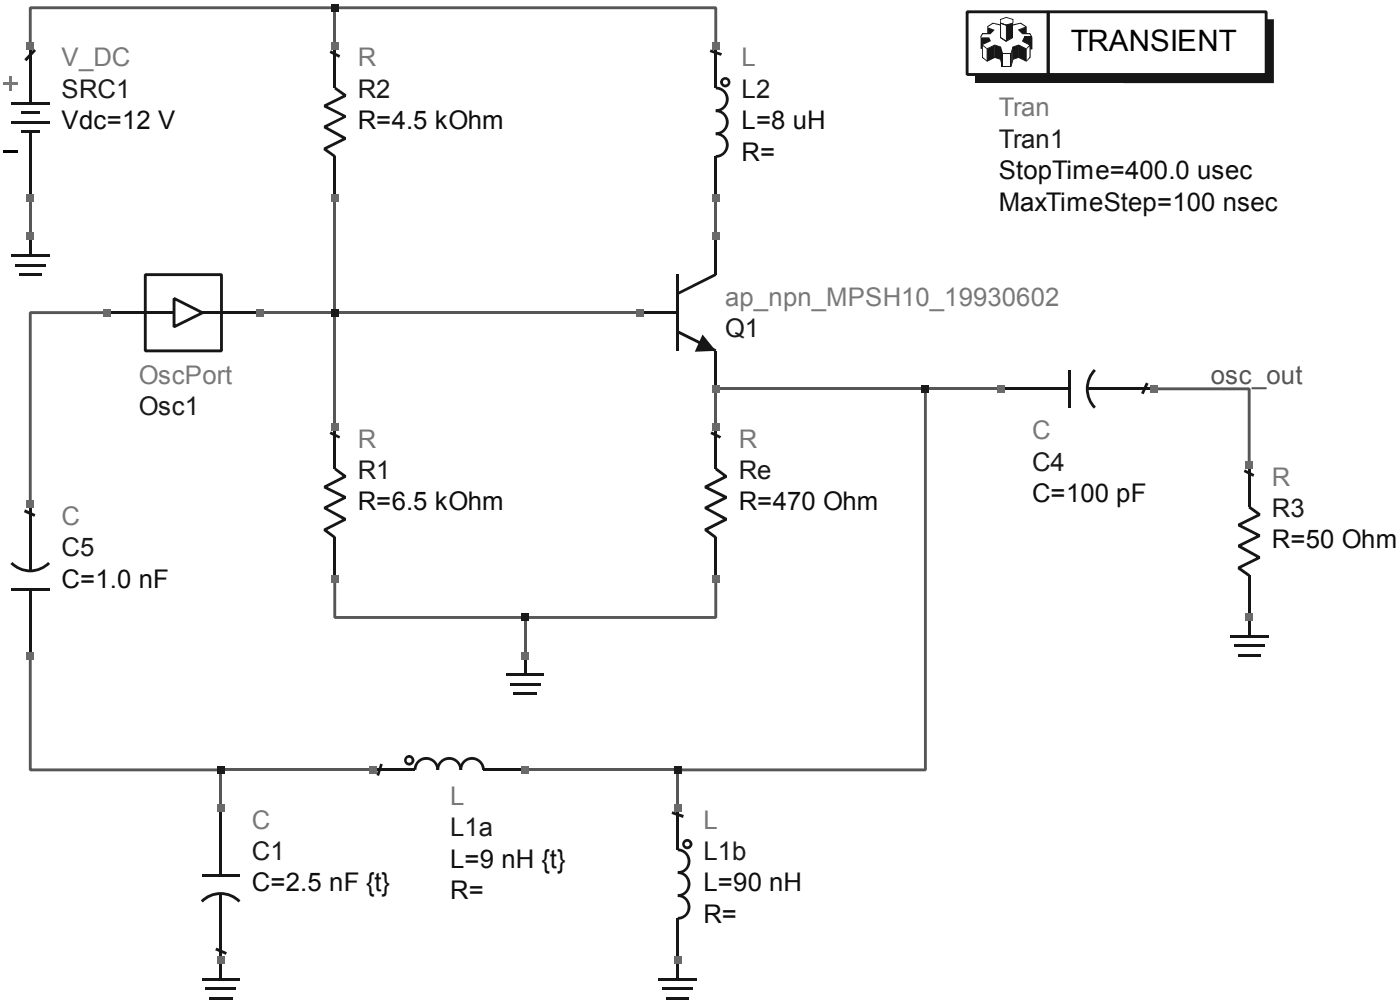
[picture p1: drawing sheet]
<svg xmlns="http://www.w3.org/2000/svg" width="206mm" height="148mm" viewBox="0 0 206 148" stroke-linecap="round" stroke-linejoin="round" font-family="sans-serif">
<g fill="#565656">
<path d="M4.2 1.1l.3-.2h44.8v.5h-44.8v-.3h.2v5.7h-.5z"/>
<path d="M77.4 90.7h28v.2h-.2v-5.6h.4v5.6l-.2 .2h-28z"/>
<path d="M49.3 .9h56.1l.2 .2v5.7h-.4v-5.7h.2v.3h-56.1z"/>
<path d="M169.9 57h14l.2 .2v11.3h-.4v-11.3h.2v.2h-14z"/>
<path d="M4.2 96.6h.5v16.7h-.2v-.2h28v.4h-28l-.3-.2z"/>
<path d="M4.2 46l.3-.2h11.3v.4h-11.3v-.2h.2v28.2h-.5z"/>
<path d="M136 57.2h.5v56.1l-.3 .2h-36.4v-.4h36.4v.2h-.2z"/>
<path d="M49.1 85.3h.4v5.6h-.2v-.2h28.1v.4h-28.1l-.2-.2z"/>
</g>
<path d="M49.3 1.1v5.7M4.5 29.2v5.6M49.3 29.2v33.7M105.4 29.2v5.6M38.2 46h56M147.5 57.2h-42.1v5.7M77.4 90.9v5.6M54.9 113.3h-22.4v5.6M77.4 113.3h22.4v5.6" fill="none" stroke="#565656" stroke-width=".42"/>
<path d="M184 74.5l1.6 1.1-.1 .3-3.1 1.6-.1-.2 .1-.2 3.1 1.6v.3l-3.1 1.6-.1-.2 .2-.2 3 1.7v.4l-3.1 1.5-.1-.2 .2-.2 1.5 1.1-.2 .4-1.6-1.1 .1-.4 3-1.5 .1 .1-.1 .3-3-1.7v-.4l3-1.5 .1 .1-.1 .2-3-1.5v-.4l3-1.5 .1 .1-.1 .2-1.5-1.1z" fill="#161616"/>
<path d="M183.9 68.5v5.6M183.9 85.3v5.6" fill="none" stroke="#161616" stroke-width=".42"/>
<g fill="#161616">
<path d="M183.7 84.7h.4v.6h-.4z"/>
<path d="M183.7 74.1h.4v.5h-.4z"/>
<path d="M183.3 69.1l1.4 .7-.2 .4-1.4-.7z"/>
<path d="M105.5 68.8l1.5 1.2v.3l-3.1 1.6v-.2v-.2l3.1 1.5v.4l-3.1 1.6v-.2v-.2l3.1 1.6v.4l-3.1 1.6v-.2l.1-.2 1.5 1.2-.2 .3-1.6-1.2v-.3l3.1-1.6 .1 .3-.1 .1-3.1-1.7v-.3l3.1-1.6 .1 .2-.1 .2-3.1-1.5v-.4l3.1-1.6 .1 .2-.1 .2-1.5-1.1z"/>
</g>
<path d="M105.4 62.9v5.6M105.4 79.7v5.6" fill="none" stroke="#161616" stroke-width=".42"/>
<g fill="#161616">
<path d="M105.2 79.1h.4v.6h-.4z"/>
<path d="M105.2 68.5h.4v.5h-.4z"/>
<path d="M104.8 63.5l1.4 .7-.2 .4-1.4-.7z"/>
<path d="M49.4 12.8l1.6 1.1-.1 .4-3.1 1.5v-.2v-.2l3.1 1.6v.3l-3.1 1.6v-.2v-.2l3.1 1.7v.4l-3.1 1.5v-.2l.1-.1 1.5 1.1-.2 .3-1.6-1.1 .1-.4 3.1-1.5 .1 .2-.2 .2-3-1.7v-.4l3.1-1.5 .1 .1-.1 .2-3.1-1.5v-.4l3.1-1.5 .1 .2-.2 .1-1.5-1.1z"/>
</g>
<path d="M49.3 6.8v5.6M49.3 23.6v5.6" fill="none" stroke="#161616" stroke-width=".42"/>
<g fill="#161616">
<path d="M49.1 23h.4v.6h-.4z"/>
<path d="M49.1 12.4h.4v.6h-.4z"/>
<path d="M48.7 7.4l1.4 .7-.2 .4-1.4-.7z"/>
<path d="M49.4 68.8l1.6 1.2-.1 .3-3.1 1.6v-.2v-.2l3.1 1.5v.4l-3.1 1.6v-.2v-.2l3.1 1.6v.4l-3.1 1.6v-.2l.1-.2 1.5 1.2-.2 .3-1.6-1.2 .1-.3 3.1-1.6 .1 .3-.2 .1-3-1.7v-.3l3.1-1.6 .1 .2-.1 .2-3.1-1.5v-.4l3.1-1.6 .1 .2-.2 .2-1.5-1.1z"/>
</g>
<path d="M49.3 62.9v5.6M49.3 79.7v5.6" fill="none" stroke="#161616" stroke-width=".42"/>
<g fill="#161616">
<path d="M49.1 79.1h.4v.6h-.4z"/>
<path d="M49.1 68.5h.4v.5h-.4z"/>
<path d="M48.7 63.5l1.4 .7-.2 .4-1.4-.7z"/>
</g>
<path d="M97 144.1h5.6M97.5 145.5h4.5M98.1 147h3.3M99.8 141.4v2.7" fill="none" stroke="#161616" stroke-width=".42"/>
<g fill="#161616">
<path d="M105.4 19.5a1.88 1.88 0 0 1 1.9 1.9 1.88 1.88 0 0 1-1.9 1.8v-.4a1.46 1.46 0 0 0 1.5-1.4 1.46 1.46 0 0 0-1.5-1.5z"/>
<path d="M105.4 16.1a1.91 1.91 0 0 1 1.9 1.9 1.91 1.91 0 0 1-1.9 1.9v-.4a1.48 1.48 0 0 0 1.5-1.5 1.48 1.48 0 0 0-1.5-1.5z"/>
<path d="M105.4 12.7a1.88 1.88 0 0 1 1.9 1.9 1.88 1.88 0 0 1-1.9 1.9v-.4a1.46 1.46 0 0 0 1.5-1.5 1.46 1.46 0 0 0-1.5-1.4z"/>
<path d="M105.2 23h.4v.6h-.4z"/>
<path d="M105.2 12.4h.4v.6h-.4z"/>
<path d="M106 12.1a.76 .76 0 0 0 1.5 0 .76 .76 0 0 0-1.5 0zM106.4 12.1a.36 .36 0 0 1 .7 0 .36 .36 0 0 1-.7 0z"/>
</g>
<path d="M105.4 6.8v5.6M105.4 23.6v5.6" fill="none" stroke="#161616" stroke-width=".42"/>
<g fill="#161616">
<path d="M104.6 7.3l1.7 .5-.2 .4-1.6-.5z"/>
<path d="M99.9 48.6l5.6 2.8-.2 .4-5.6-2.8z"/>
<path d="M99.7 43.1l5.6-2.9 .2 .4-5.6 2.8z"/>
</g>
<path d="M105.4 34.8v5.6M94.2 46h5.6M99.8 40.4v11.2M105.4 51.6v5.6" fill="none" stroke="#161616" stroke-width=".42"/>
<g fill="#161616">
<path d="M103.4 49.2l2 2.4-3.1 .2z"/>
<path d="M161 54.3l.3 .3a3.8 3.8 0 0 0 0 5.3l-.3 .3a4.2 4.2 0 0 1 0-5.9z"/>
</g>
<path d="M147.5 57.2h9.7M157.4 54.4v5.6M160.1 57.2h9.8" fill="none" stroke="#161616" stroke-width=".42"/>
<path d="M168.7 56.3l.4 .2-.7 1.5-.4-.1z" fill="#161616"/>
<path d="M29.7 144.1h5.6M30.2 145.5h4.5M30.8 147h3.4M32.5 141.4v2.7" fill="none" stroke="#161616" stroke-width=".42"/>
<path d="M1.8 82.7a3.7 3.7 0 0 0 5.3 0l.3 .3a4.1 4.1 0 0 1-5.9 0z" fill="#161616"/>
<path d="M4.5 74.2v9.8M1.6 86.7h5.6M4.5 86.8v9.8" fill="none" stroke="#161616" stroke-width=".42"/>
<g fill="#161616">
<path d="M3.7 75l1.5 .7-.2 .4-1.5-.7z"/>
<path d="M68.2 112a1.88 1.88 0 0 1 2-.4 1.88 1.88 0 0 1 1.2 1.7h-.4a1.46 1.46 0 0 0-1.5-1.5 1.46 1.46 0 0 0-1.5 1.5h-.4l.1-.5z"/>
<path d="M64.8 112a1.89 1.89 0 0 1 2.1-.4 1.89 1.89 0 0 1 1.1 1.7h-.4a1.48 1.48 0 0 0-1.5-1.5 1.48 1.48 0 0 0-1.4 1.5h-.5l.1-.5z"/>
<path d="M61.4 112a1.88 1.88 0 0 1 2.1-.4 1.88 1.88 0 0 1 1.2 1.7h-.5a1.46 1.46 0 0 0-1.4-1.5 1.46 1.46 0 0 0-1.5 1.5h-.4l.1-.5z"/>
<path d="M71.2 113.1h.5v.4h-.5z"/>
<path d="M60.5 113.1h.6v.4h-.6z"/>
<path d="M59.5 111.9a.77 .77 0 0 0 1.5 0 .77 .77 0 0 0-1.5 0zM59.9 111.9a.37 .37 0 0 1 .7 0 .37 .37 0 0 1-.7 0z"/>
</g>
<path d="M54.9 113.3h5.6M71.7 113.3h5.7" fill="none" stroke="#161616" stroke-width=".42"/>
<path d="M56 112.4l.4 .1-.6 1.7-.4-.1z" fill="#161616"/>
<path d="M2.2 39h4.5M4.5 34.8v2.8M2.8 40.4h3.3M74.6 99.3h5.5M77.4 96.5v2.8M181.1 93.7h5.6M181.7 95.1h4.5M182.2 96.5h3.4M183.9 90.9v2.8M75.1 100.7h4.5M75.7 102.1h3.3" fill="none" stroke="#161616" stroke-width=".42"/>
<path d="M1.6 37.6h5.6" fill="none" stroke="#161616" stroke-width=".38"/>
<g fill="#161616">
<path d="M99.8 131.6a1.88 1.88 0 0 1 1.9 1.9 1.88 1.88 0 0 1-1.9 1.9v-.4a1.46 1.46 0 0 0 1.4-1.5 1.46 1.46 0 0 0-1.4-1.5z"/>
<path d="M99.8 128.2a1.91 1.91 0 0 1 1.9 1.9 1.91 1.91 0 0 1-1.9 1.9v-.4a1.48 1.48 0 0 0 1.4-1.5 1.48 1.48 0 0 0-1.4-1.4z"/>
<path d="M99.8 124.9a1.88 1.88 0 0 1 1.9 1.9 1.88 1.88 0 0 1-1.9 1.9v-.5a1.46 1.46 0 0 0 1.4-1.4 1.46 1.46 0 0 0-1.4-1.5z"/>
<path d="M99.6 135.2h.4v.6h-.4z"/>
<path d="M99.6 124.5h.4v.6h-.4z"/>
<path d="M100.4 124.3a.76 .76 0 0 0 1.5 0 .76 .76 0 0 0-1.5 0zM100.8 124.2a.35 .35 0 0 1 .7 0 .35 .35 0 0 1-.7 0z"/>
</g>
<path d="M99.8 118.9v5.6M99.8 135.8v5.6" fill="none" stroke="#161616" stroke-width=".42"/>
<g fill="#161616">
<path d="M99 119.4l1.7 .6-.1 .4-1.7-.6z"/>
<path d="M29.6 132.5a4.1 4.1 0 0 1 5.8 0l-.3 .3a3.7 3.7 0 0 0-5.2 0z"/>
</g>
<path d="M32.5 118.9v9.8M29.7 128.9h5.6M32.5 131.5v9.9" fill="none" stroke="#161616" stroke-width=".42"/>
<g fill="#161616">
<path d="M31.9 139.5l1.5 .7-.2 .3-1.5-.6z"/>
<path d="M25.6 43.9l-.1 .2 4.2 2.1 .1-.2-.1-.2-4.2 2.1 .1 .2h.2v-4.2zM25.4 43.9v4.2l.3 .2 4.2-2.1v-.4l-4.2-2.1z"/>
<path d="M21.4 40.4v.2h11.2v-.2h-.2v11.2h.2v-.2h-11.2v.2h.2v-11.2zM21.4 40.2l-.2 .2v11.2l.2 .3h11.2l.2-.3v-11.2l-.2-.2z"/>
</g>
<path d="M15.8 46h9.8M29.8 46h8.4" fill="none" stroke="#161616" stroke-width=".42"/>
<path d="M.5 22.3h2.1" fill="none" stroke="#000" stroke-width=".38"/>
<path d="M4.2 19.4h.5v1.4h-.5z" fill="#161616"/>
<path d="M1.6 18h5.6M1.6 15.2h5.6M3.1 19.4h2.8M3.1 16.6h2.8M4.5 6.8v8.4M4.5 20.8v8.4" fill="none" stroke="#161616" stroke-width=".42"/>
<path d="M5 7.2l.3 .3-1.4 1.5-.3-.3z" fill="#161616"/>
<path d="M.5 12.4h2.1M1.6 11.3v2.1" fill="none" stroke="#757575" stroke-width=".42"/>
<g fill="#161616">
<path d="M147.2 3.4h.2v2.1h-.1l.8 .6 1-.6 .1 .1-1 .5-1-.5z"/>
<path d="M145.3 3.9l.8-.6 1.2 .3v.2l-1.2-.3 .1-.1v.1l-.8 .5z"/>
<path d="M144.6 4.9h1.3v.1h-1.3h.1l-.3 .5h-.1z"/>
<path d="M147.2 8.8l.2-.1 .3 1.1-.2 .1z"/>
<path d="M147.2 6.9h.2l.3 1h-.2z"/>
<path d="M146.5 6.6l.9 .3v1.8l-.1 .1-.9-.3 .1-.1 .8 .3h-.1l.1-1.8v.1l-.9-.3z"/>
<path d="M144.6 6.6h.1l.7 .6h-.1l-.7-.5 .1-.1v1.9h-.1l.1-.1 .7 .6-.1 .1-.7-.6z"/>
<path d="M149.1 3.6l1.2-.3 .8 .6v.1l-.9-.5 .1-.1v.1l-1.1 .3z"/>
<path d="M150 4.3l1.1-.4v.1v1h-.1v-1h.1l-1.1 .4v-.1l.6 .6-.1 .1-.6-.6z"/>
<path d="M150.5 4.9h1.1l.4 .6h-.1l-.3-.5h-1.1z"/>
<path d="M151.9 5.5h.1v1.7l-.4 .1v-.2h.3v.1z"/>
<path d="M150.8 5.5h.1l-.3 .6h-.1z"/>
<path d="M149.1 8.7l.1 .1-.3 1.1-.1-.1z"/>
<path d="M149.1 6.9h.1l-.3 1h-.1z"/>
<path d="M149.1 6.9l.9-.3v.1l-.8 .3-.1-.1h.1v1.8h-.1l.9-.3v.1l-.8 .3-.1-.1z"/>
<path d="M150.5 6l1.2 .6-.1 .1-1.1-.6z"/>
<path d="M151.6 6.6h.1v1.9l-.6 .6v-.1l.5-.6v.1v-1.9l.1 .1-.6 .5z"/>
<path d="M147.6 9.8h.5v.1h-.5z"/>
<path d="M147.5 7.9h.2v2h-.2z"/>
<path d="M147.6 7.8h.5v.2h-.5z"/>
<path d="M154.3 1.7v.2h32.1v-.2h-.2v9.3h.2v-.2h-32.1v.2h.2v-9.3zM154.1 1.7v9.3l.2 .2h32.1l.2-.2v-9.3l-.2-.2h-32.1z"/>
<path d="M142.4 1.7v.2h11.9v-.2h-.2v9.3h.2v-.2h-11.9v.2h.2v-9.3zM142.2 1.7v9.3l.2 .2h11.9l.2-.2v-9.3l-.2-.2h-11.9z"/>
<path d="M145.3 7.1v1.9l.1 .1 1.1-.6v-1.9h-.1zM145.3 7.2l1.2-.5-.1-.1v1.9v-.1l-1.1 .5 .1 .1v-1.8z"/>
<path d="M147.3 2.8v.1l.8-.3 1 .3v-.1v.6l-1 .2v.1l-.8-.3h.1v-.6zM147.2 2.8l.1 .7 .8 .3 1.1-.4v-.6l-1-.3z"/>
<path d="M149.9 6.7l1.2 .5h-.1v1.8h.1l-1.1-.6v.1v-1.9zM149.9 6.6v1.9l1.2 .6v-.1v-1.8l-1.1-.6z"/>
</g>
<path d="M149.1 3.4v2.1" fill="none" stroke="#161616" stroke-width=".15"/>
<g fill="#161616">
<path d="M150.8 5.4h1.1v.2h-1.1z"/>
<path d="M148.1 9.8h.8v.1h-.8z"/>
<path d="M148.8 7.9h.1v2h-.1z"/>
<path d="M148.1 7.8h.8v.2h-.8z"/>
<path d="M165.4 11h21v-8.2h1.1v9.4h-22.1z"/>
<path d="M148.1 3.7l1-.3v2.1l-1 .6z"/>
<path d="M147.3 3.3l.9 .3-.1 .2-.8-.3z"/>
<path d="M147.3 3.4v.1l.8 .3v-.1v2.4l-.8-.6h.1v-2.1zM147.2 3.4v2.2l.9 .5h.1v-2.4z"/>
</g>
<path d="M143.5 11h21.9v1.2h-21.9z" fill-rule="evenodd" fill="#161616"/>
<path d="M149 6.9v3" fill="none" stroke="#161616" stroke-width=".25"/>
<g fill="#161616">
<path d="M145.3 7.2l1.1-.6v1.9l-1.1 .5z"/>
<path d="M149.1 6.9l.9-.3v1.9l-.9 .2z"/>
<path d="M150 6.6l1.1 .6v1.8l-1.1-.5z"/>
<path d="M150.8 5.5h1.1v1.7h-.3v-.6l-1.1-.5z"/>
<path d="M150 4.4l1.1-.4v1h-.6z"/>
<path d="M146.4 6.6l.9 .3 .3 1v2l-.3-1.2-.9-.2z"/>
<path d="M145.3 4l1.1 .4-.5 .6h-.6z"/>
<path d="M144.4 5.5h1.2l.3 .6-1.3 .5v.6h-.2z"/>
</g>
<g fill="#6a6a6a">
<path d="M3.9 96.1h1.1v1.1h-1.1z" fill-rule="evenodd"/>
<path d="M3.9 73.7h1.1v1.1h-1.1z" fill-rule="evenodd"/>
<path d="M3.9 34.2h1.1v1.1h-1.1z" fill-rule="evenodd"/>
<path d="M3.9 28.7h1.1v1.1h-1.1z" fill-rule="evenodd"/>
<path d="M3.9 6.2h1.1v1.1h-1.1z" fill-rule="evenodd"/>
<path d="M15.3 45.5h1.1v1.1h-1.1z" fill-rule="evenodd"/>
<path d="M31.9 140.8h1.1v1.1h-1.1z" fill-rule="evenodd"/>
<path d="M31.9 118.4h1.1v1.1h-1.1z" fill-rule="evenodd"/>
</g>
<path d="M31.9 112.8h1.1v1.1h-1.1z" fill-rule="evenodd" fill="#1b1b1b"/>
<g fill="#6a6a6a">
<path d="M37.7 45.5h1.1v1.1h-1.1z" fill-rule="evenodd"/>
<path d="M48.7 84.7h1.2v1.2h-1.2z" fill-rule="evenodd"/>
<path d="M48.7 62.3h1.2v1.1h-1.2z" fill-rule="evenodd"/>
</g>
<path d="M48.7 45.5h1.2v1.1h-1.2z" fill-rule="evenodd" fill="#1b1b1b"/>
<g fill="#6a6a6a">
<path d="M48.7 28.7h1.2v1.1h-1.2z" fill-rule="evenodd"/>
<path d="M48.7 6.2h1.2v1.1h-1.2z" fill-rule="evenodd"/>
</g>
<path d="M48.7 .6h1.2v1.1h-1.2z" fill-rule="evenodd" fill="#1b1b1b"/>
<g fill="#6a6a6a">
<path d="M54.4 112.8h1.1v1.1h-1.1z" fill-rule="evenodd"/>
<path d="M76.8 112.8h1.1v1.1h-1.1z" fill-rule="evenodd"/>
<path d="M76.8 95.9h1.1v1.2h-1.1z" fill-rule="evenodd"/>
</g>
<path d="M76.8 90.3h1.1v1.1h-1.1z" fill-rule="evenodd" fill="#1b1b1b"/>
<g fill="#6a6a6a">
<path d="M93.6 45.5h1.1v1.1h-1.1z" fill-rule="evenodd"/>
<path d="M99.2 140.8h1.1v1.1h-1.1z" fill-rule="evenodd"/>
<path d="M99.2 118.4h1.1v1.1h-1.1z" fill-rule="evenodd"/>
</g>
<path d="M99.2 112.8h1.1v1.1h-1.1z" fill-rule="evenodd" fill="#1b1b1b"/>
<g fill="#6a6a6a">
<path d="M104.8 84.7h1.1v1.2h-1.1z" fill-rule="evenodd"/>
<path d="M104.8 62.3h1.1v1.1h-1.1z" fill-rule="evenodd"/>
<path d="M104.8 56.7h1.1v1.1h-1.1z" fill-rule="evenodd"/>
<path d="M104.8 34.2h1.1v1.1h-1.1z" fill-rule="evenodd"/>
<path d="M104.8 28.7h1.1v1.1h-1.1z" fill-rule="evenodd"/>
<path d="M104.8 6.2h1.1v1.1h-1.1z" fill-rule="evenodd"/>
</g>
<path d="M135.6 56.7h1.2v1.1h-1.2z" fill-rule="evenodd" fill="#1b1b1b"/>
<g fill="#6a6a6a">
<path d="M146.9 56.7h1.1v1.1h-1.1z" fill-rule="evenodd"/>
<path d="M169.3 56.7h1.1v1.1h-1.1z" fill-rule="evenodd"/>
<path d="M183.3 90.3h1.2v1.1h-1.2z" fill-rule="evenodd"/>
<path d="M183.3 67.9h1.2v1.1h-1.2z" fill-rule="evenodd"/>
</g>
<text font-size="4.3" x="157.7" y="7.6">TRANSIENT</text>
<g font-size="3.8" fill="#797979">
<text x="9.1" y="9.8">V_DC</text>
<text x="52.7" y="9.8">R</text>
<text x="109.2" y="9.8">L</text>
<text x="147" y="17.1">Tran</text>
<text x="106.8" y="45">ap_npn_MPSH10_19930602</text>
<text x="20.4" y="56.5">OscPort</text>
<text x="52.7" y="65.9">R</text>
<text x="108.8" y="65.9">R</text>
<text x="151.9" y="64.6">C</text>
<text x="187.2" y="71.5">R</text>
<text x="9.1" y="77.2">C</text>
<text x="66.3" y="118.4">L</text>
<text x="37.1" y="122">C</text>
<text x="103.6" y="122">L</text>
</g>
<g font-size="3.8" fill="#1b1b1b">
<text x="9.1" y="14.4">SRC1</text>
<text x="52.7" y="14.4">R2</text>
<text x="109.2" y="14.4">L2</text>
<text x="147" y="21.7">Tran1</text>
<text x="106.8" y="49.6">Q1</text>
<text x="20.4" y="61.1">Osc1</text>
<text x="52.7" y="70.5">R1</text>
<text x="108.8" y="70.5">Re</text>
<text x="151.9" y="69.3">C4</text>
<text x="187.3" y="76.1">R3</text>
<text x="9.1" y="81.9">C5</text>
<text x="66.3" y="123.1">L1a</text>
<text x="37.1" y="126.6">C1</text>
<text x="103.6" y="126.6">L1b</text>
</g>
<g font-size="3.8" fill="#0e0e0e">
<text x="9.1" y="19.1">Vdc=12 V</text>
<text x="52.7" y="19.1">R=4.5 kOhm</text>
<text x="109.2" y="23.7">R=</text>
<text x="109.2" y="19.1">L=8 uH</text>
<text x="147" y="26.3">StopTime=400.0 usec</text>
<text x="147" y="31">MaxTimeStep=100 nsec</text>
<text x="52.7" y="75.1">R=6.5 kOhm</text>
<text x="108.8" y="75.1">R=470 Ohm</text>
<text x="151.9" y="73.9">C=100 pF</text>
<text x="187.3" y="80.7">R=50 Ohm</text>
<text x="9.1" y="86.5">C=1.0 nF</text>
<text x="37.1" y="131.2">C=2.5 nF {t}</text>
<text x="66.3" y="127.7">L=9 nH {t}</text>
<text x="103.6" y="131.2">L=90 nH</text>
<text x="66.3" y="132.3">R=</text>
<text x="103.6" y="135.8">R=</text>
</g>
<text font-size="3.8" fill="#565656" x="178.3" y="56.5">osc_out</text>
</svg>
